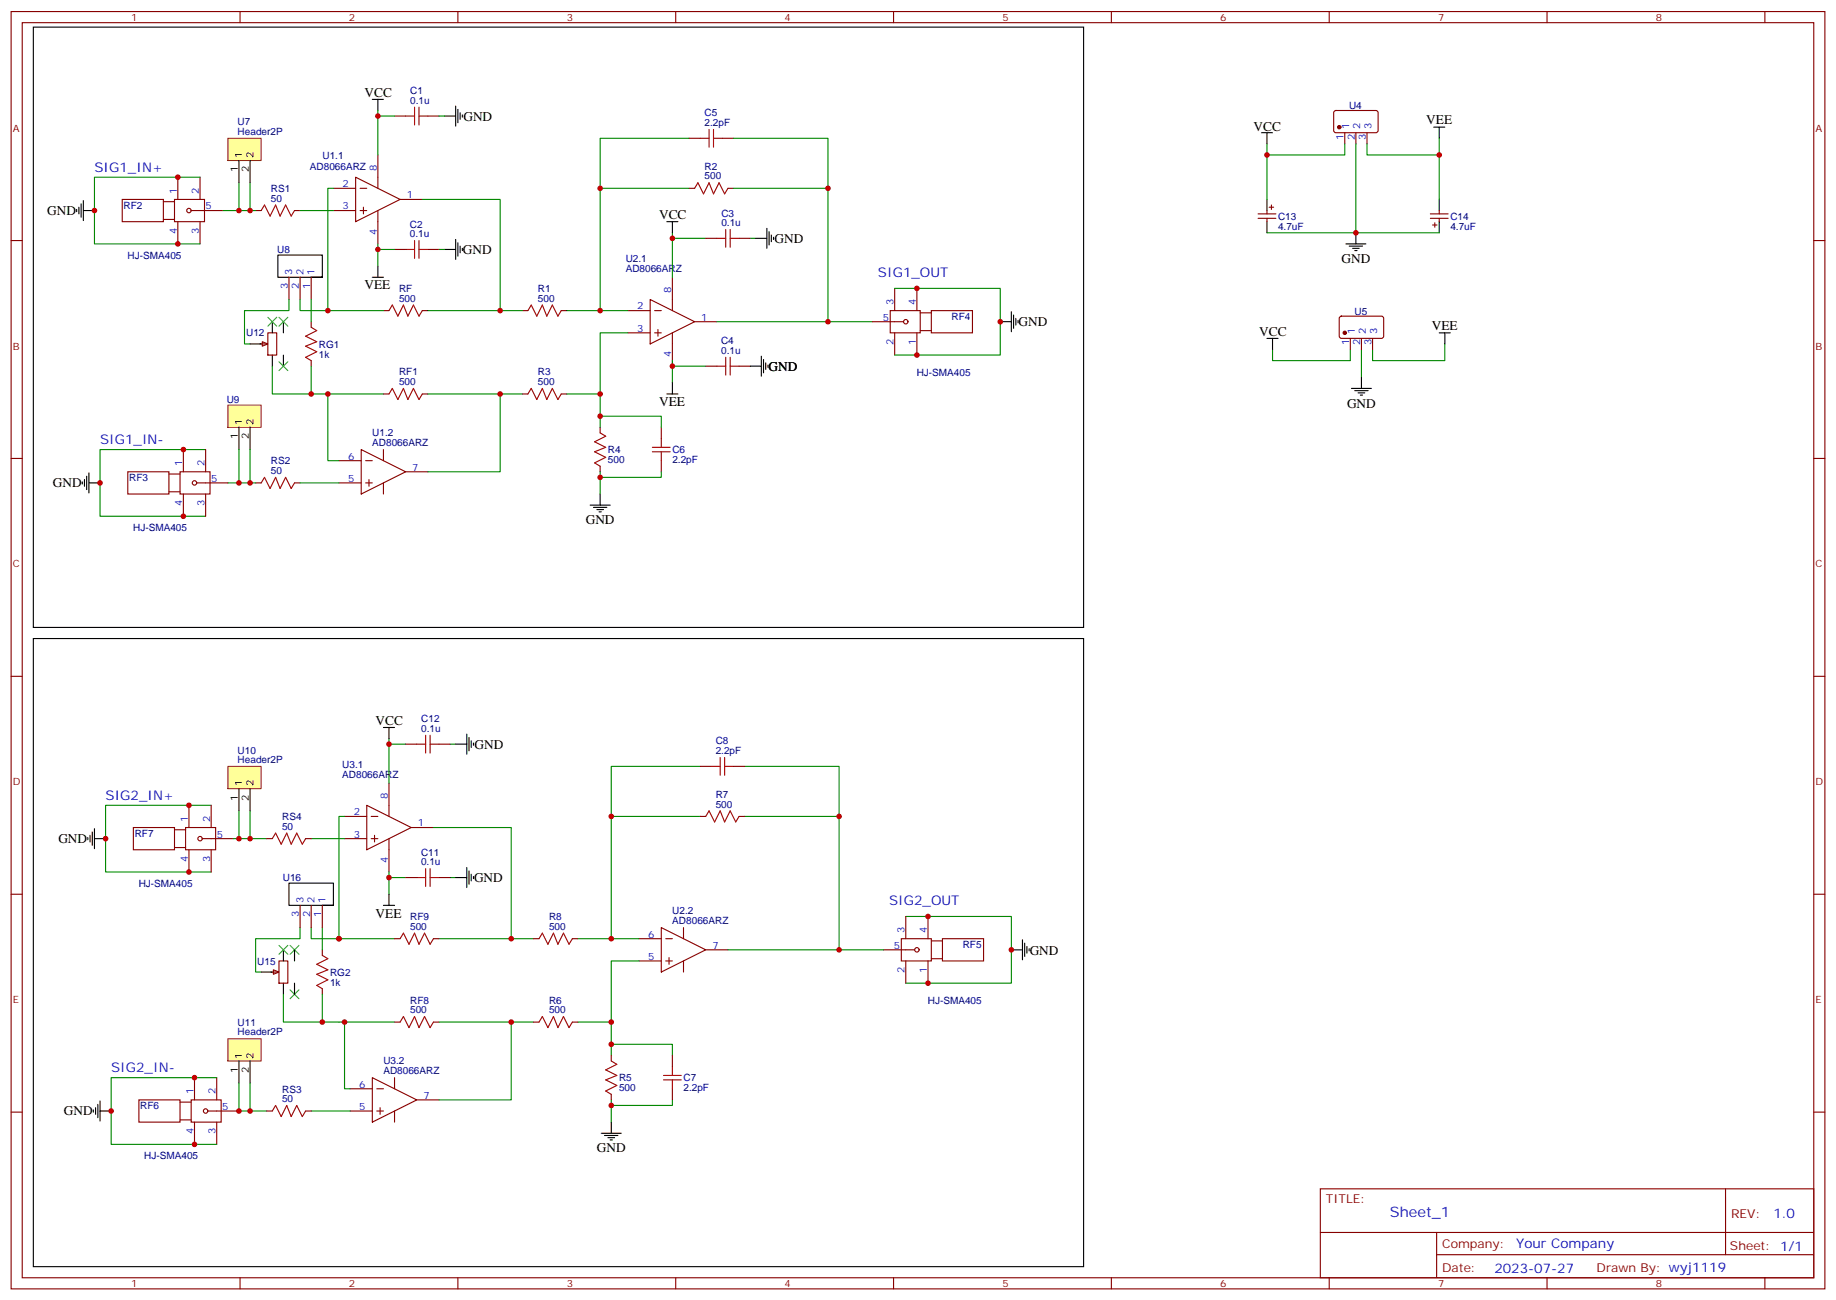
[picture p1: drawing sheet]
<svg xmlns="http://www.w3.org/2000/svg" width="583mm" height="413mm" viewBox="0 0 583 413" stroke-linecap="round" stroke-linejoin="round" font-family="sans-serif">
<g fill="none" stroke="#870000" stroke-width=".35">
<path d="M3.5 3.7h575.8v405.3h-575.8zM7.1 7.2h568.6v398.3h-568.6zM76.2 3.7v3.5M145.3 3.7v3.5M214.5 3.7v3.5M283.6 3.7v3.5M352.8 3.7v3.5M421.9 3.7v3.5M491.1 3.7v3.5M560.2 3.7v3.5M125.2 36.8h3.6M135.8 36.8h3.5"/>
<path d="M423.6 35.3l.4-.2h13l.4 .7v5.9l-.7 .4h-12.9l-.5-.7v-5.6zM56.4 56.2v7.1M63.5 56.2v7.1M105.8 59.8h7.1M112.9 56.2l14.1 7.1-14.1 7zM114.3 59.8h2.1M119.9 49.2v10.6M218.7 59.8h1.8M218.7 43.9h3.5M229.3 43.9h3.5M231.1 59.8h1.7M426.9 42.1v3.5"/>
<path d="M430.4 42.1v3.5M433.9 42.1v3.5M3.5 76.3h3.6M38.8 63.3h13.1v7h-13.1zM51.9 64h3.5M51.9 69.6h3.5M55.4 63.3h9.5v7h-9.5zM56.4 70.3v7.1M60.7 66.8h9.9M63.5 70.3v7.1M81.1 66.8h1.8M93.5 66.8h1.7"/>
<path d="M105.8 66.8h7.1M114.3 66.8h2.1M115.4 65.8v2.1M119.9 66.8v10.6M125.2 79.2h3.6M127 63.3h7.1M135.8 79.2h3.5M224 75.6h3.5M234.6 75.6h3.5M399.3 67.9h5.7M399.3 69.3h5.7M402.2 66.8v1.1"/>
<path d="M402.2 69.3v1M402.9 65.8h1.4M403.6 65.1v1.4M454 67.9h5.7M454 69.3h5.7M454.7 71.4h1.4M455.4 70.7v1.4M456.8 66.8v1.1M456.8 69.3v1M575.7 76.3h3.6M121.7 98.6h1.8M134.1 98.6h1.7"/>
<path d="M165.8 98.6h1.8M178.2 98.6h1.7M199.3 98.6h7.1M206.4 95l14.1 7.1-14.1 7zM207.8 98.6h2.1M213.4 88v10.6M282.6 98.6h9.5v7h-9.5zM284 91.5v7.1M291 91.5v7.1M292.1 99.3h3.5M295.6 98.6h13.1v7h-13.1zM98.8 102.1v1.8"/>
<path d="M98.8 114.4v1.8M199.3 105.6h7.1M207.8 105.6h2.1M208.8 104.6v2.1M213.4 105.6v10.6M220.5 102.1h7M224 116.2h3.5M234.6 116.2h3.5M276.9 102.1h9.9M284 105.6v7.1M291 105.6v7.1M292.1 104.9h3.5"/>
<path d="M425.3 100.5l.5-.2 13 .1 .4 .6-.1 6-.6 .4-13-.1-.4-.6v-5.7zM428.6 107.4v3.5M432.2 107.4v3.5M435.7 107.4v3.5M121.7 125h1.8M134.1 125h1.7M165.8 125h1.8M178.2 125h1.7M190.5 135.6v1.8M209.9 135.6v3.5M3.5 145.5h3.6M40.6 149.7h13v7.1h-13z"/>
<path d="M53.6 150.4h3.5M53.6 156.1h3.5M57.1 149.7h9.6v7.1h-9.6zM58.2 142.7v7M58.2 156.8v7M62.4 153.2h9.9M65.3 142.7v7M65.3 156.8v7M81.1 153.2h1.8M93.5 153.2h1.7M107.6 146.2h7.1M107.6 153.2h7.1"/>
<path d="M114.7 142.7l14.1 7-14.1 7.1zM116.1 146.2h2.1M116.1 153.2h2.1M117.1 152.2v2.1M121.7 142.7v3.5M121.7 153.2v3.6M128.8 149.7h7M190.5 148v1.7M209.9 146.2v3.5M575.7 145.5h3.6M3.5 214.6h3.6M575.7 214.6h3.6"/>
<path d="M128.8 236.1h3.5M139.3 236.1h3.6M60 255.6v7M67 255.6v7M109.4 259.1h7M116.4 255.6l14.1 7-14.1 7.1zM117.8 259.1h2.1M123.5 248.5v10.6M222.2 259.1h1.8M222.2 243.2h3.6M232.8 243.2h3.6M234.6 259.1h1.8"/>
<path d="M42.3 262.6h13.1v7.1h-13.1zM55.4 263.3h3.5M55.4 269h3.5M58.9 262.6h9.5v7.1h-9.5zM60 269.7v7M64.2 266.1h9.9M67 269.7v7M84.7 266.1h1.7M97 266.1h1.8M109.4 266.1h7M117.8 266.1h2.1M118.9 265.1v2.1"/>
<path d="M123.5 266.1v10.6M128.8 278.5h3.5M130.5 262.6h7.1M139.3 278.5h3.6M3.5 283.8h3.6M125.2 297.9h1.8M137.6 297.9h1.7M169.3 297.9h1.8M181.7 297.9h1.7M202.8 297.9h7.1M209.9 294.4l14.1 7-14.1 7.1zM211.3 297.9h2.1"/>
<path d="M217 294.4v3.5M286.1 297.9h9.5v7h-9.5zM287.5 290.8v7.1M294.6 290.8v7.1M295.6 298.6h3.6M299.2 297.9h13v7h-13zM575.7 283.8h3.6M202.8 304.9h7.1M211.3 304.9h2.1M212.4 303.9v2.1M217 304.9v3.6M224 301.4h7.1"/>
<path d="M280.5 301.4h9.8M287.5 304.9v7.1M294.6 304.9v7.1M295.6 304.2h3.6M125.2 324.3h1.8M137.6 324.3h1.7M169.3 324.3h1.8M181.7 324.3h1.7M194 334.9v1.8M213.4 334.9v3.6M3.5 352.9h3.6M44.1 349h13v7.1h-13z"/>
<path d="M57.1 349.7h3.6M57.1 355.4h3.6M60.7 349h9.5v7.1h-9.5zM61.7 342v7M61.7 356.1v7M66 352.6h9.8M68.8 342v7M68.8 356.1v7M84.7 352.6h1.7M97 352.6h1.8M111.1 345.5h7.1M111.1 352.6h7.1"/>
<path d="M118.2 342l14.1 7-14.1 7.1zM119.6 345.5h2.1M119.6 352.6h2.1M120.6 351.5v2.1M125.2 342v3.5M125.2 352.6v3.5M132.3 349h7M194 347.3v1.7M213.4 345.5v3.5M575.7 352.9h3.6M419.1 377.3h156.6v28.2h-156.6zM547.7 377.3v20.9"/>
<path d="M419.1 391.1h156.5M456 398.2h119.6M456 391.1v14.1M76.2 405.5v3.5M145.3 405.5v3.5M214.5 405.5v3.5M283.6 405.5v3.5M352.8 405.5v3.5M421.9 405.5v3.5M491.1 405.5v3.5M560.2 405.5v3.5"/>
<circle cx="60" cy="66.8" r=".71"/>
<circle cx="287.5" cy="102.1" r=".71"/>
<circle cx="61.7" cy="153.2" r=".71"/>
<circle cx="63.5" cy="266.1" r=".71"/>
<circle cx="291" cy="301.4" r=".71"/>
<circle cx="65.3" cy="352.6" r=".71"/>
</g>
<g fill="none" stroke="#000" stroke-width=".35">
<path d="M10.6 8.6h333.4v190.5h-333.4zM118.2 31.5h3.5M119.9 31.5v3.6M141.1 36.8h3.5M144.6 33.7v6.3M145.3 34.7v4.2M146 35.8v2.1M146.8 36.5v.7M400.4 42.1h3.5M402.2 42.1v3.5M455.1 40.4h3.5M456.8 40.4v3.5"/>
<path d="M24.3 66.5v.7M25 65.8v2.1M25.8 64.7v4.2M26.5 66.8h3.5M26.5 63.6v6.4M141.1 79.2h3.5M144.6 76v6.3M145.3 77v4.3M146 78.1v2.1M146.8 78.8v.7M211.7 70.3h3.5M213.4 70.3v3.6"/>
<path d="M239.9 75.6h3.5M243.4 72.5v6.3M244.1 73.5v4.3M244.8 74.6v2.1M245.5 75.3v.7M402.2 63.3v3.5M402.2 70.3v3.6M427.2 77.4h6.4M428.3 78.1h4.2M429.3 78.8h2.1M430 79.5h.7M430.4 73.9v3.5"/>
<path d="M456.8 63.3v3.5M456.8 70.3v3.6M118.2 88h3.5M119.9 84.5v3.5M321 98.9v6.4M321.7 100v4.2M238.1 116.2h3.6M241.7 113v6.4M242.4 114.1v4.2M243.1 115.1v2.2M243.8 115.9v.7M317.5 102.1h3.5"/>
<path d="M322.4 101v2.2M323.1 101.7v.7M402.2 107.4h3.5M403.9 107.4v3.5M432.2 119.7v3.6M456.8 105.6h3.6M458.6 105.6v3.5M211.7 125h3.5M213.4 121.5v3.5M429 123.3h6.3M430 124h4.3M431.1 124.7h2.1"/>
<path d="M431.8 125.4h.7M26.1 152.9v.7M26.8 152.2v2.1M27.5 151.1v4.3M28.2 153.2h3.5M28.2 150.1v6.3M190.5 156.8v3.5M187.3 160.3h6.4M188.4 161h4.2M189.4 161.7h2.2M190.1 162.4h.8M10.6 202.6h333.4v199.4h-333.4z"/>
<path d="M121.7 230.9h3.5M123.5 230.9v3.5M144.6 236.1h3.6M148.2 233v6.3M148.9 234v4.3M149.6 235.1v2.1M150.3 235.8v.7M27.9 265.8v.7M28.6 265.1v2.1M29.3 264v4.3M30 266.1h3.5M30 263v6.3"/>
<path d="M144.6 278.5h3.6M148.2 275.3v6.4M148.9 276.4v4.2M149.6 277.4v2.1M150.3 278.1v.7M121.7 287.3h3.5M123.5 283.8v3.5M324.6 298.2v6.4M325.3 299.3v4.2M321 301.4h3.6M326 300.4v2.1M326.7 301.1v.7"/>
<path d="M29.6 352.2v.7M30.3 351.5v2.1M31 350.4v4.3M31.7 352.6h3.6M31.7 349.4v6.3M190.9 359.6h6.3M194 356.1v3.5M191.9 360.3h4.2M193 361h2.1M193.7 361.7h.7"/>
</g>
<g fill="none" stroke="#008700" stroke-width=".35">
<path d="M119.9 35.1v14.1M119.9 36.8h5.3M139.3 36.8h1.8M63.5 56.2h-33.5v21.2h33.5M105.8 59.8h-1.7v38.8h17.6M218.7 59.8h-28.2v38.8M218.7 43.9h-28.2v15.9M232.8 59.8h30v42.3M232.8 43.9h30v15.9M402.2 45.6v17.7M426.9 45.6v3.6h-24.7M430.4 45.6v28.3"/>
<path d="M433.9 45.6v3.6h22.9M456.8 43.9v19.4M70.6 66.8h10.5M95.2 66.8h10.6M119.9 77.4v7.1M119.9 79.2h5.3M134.1 63.3h24.6v35.3M139.3 79.2h1.8M213.4 75.6h10.6M213.4 73.9v14.1M238.1 75.6h1.8M402.2 73.9h54.6"/>
<path d="M135.8 98.6h30M179.9 98.6h19.4M284 91.5h33.5v21.2h-33.5M199.3 105.6h-8.8v19.4h-10.6M213.4 114.4v7.1M213.4 116.2h10.6M227.5 102.1h49.4M403.9 110.9v3.5h24.7v-3.5M432.2 110.9v8.8M458.6 109.1v5.3h-22.9v-3.5M121.7 125h-17.6v21.2h3.5M135.8 125h30"/>
<path d="M158.7 125v24.7h-22.9M190.5 132.1h19.4v3.5M190.5 125v10.6M65.3 142.7h-33.6v21.1h33.6M72.3 153.2h8.8M95.2 153.2h12.4M190.5 149.7v7.1M209.9 149.7v1.8h-19.4M123.5 236.1h5.3M123.5 234.4v14.1M142.9 236.1h1.7M67 255.6h-33.5v21.1h33.5"/>
<path d="M222.2 243.2h-28.2v15.9M222.2 259.1h-28.2v38.8M236.4 243.2h29.9v15.9M236.4 259.1h29.9v42.3M74.1 266.1h10.6M98.8 266.1h10.6M123.5 278.5h5.3M123.5 276.7v7.1M137.6 262.6h24.7v35.3M142.9 278.5h1.7M107.6 297.9h17.6M139.3 297.9h30"/>
<path d="M183.4 297.9h19.4M287.5 290.8h33.5v21.2h-33.5M202.8 304.9h-8.8v19.4h-10.6M231.1 301.4h49.4M107.6 324.3h17.6M139.3 324.3h30M162.3 324.3v24.7h-23M194 331.4h19.4v3.5M194 324.3v10.6M68.8 342h-33.5v21.1h33.5M75.8 352.6h8.9M98.8 352.6h12.3"/>
<path d="M194 349v7.1M213.4 349v1.8h-19.4"/>
</g>
<g fill="none" stroke="#a10000" stroke-width=".35">
<path d="M128.8 36.8h2.8M131.6 34v5.7M133 34v5.7M133 36.8h2.8M220.5 59.8l1-1.8 1.8 3.5 1.8-3.5 1.4 3.5 1.7-3.5 1.8 3.5 1.1-1.7M222.2 43.9h2.9M225.1 41.1v5.6M226.5 43.9h2.8M226.5 41.1v5.6M82.9 66.8l1.1-1.7 1.7 3.5 1.8-3.5 1.4 3.5 1.8-3.5 1.7 3.5 1.1-1.8M128.8 79.2h2.8M131.6 76.3v5.7"/>
<path d="M133 76.3v5.7M133 79.2h2.8M227.5 75.6h2.9M230.4 72.8v5.7M231.8 72.8v5.7M231.8 75.6h2.8M123.5 98.6l1-1.8 1.8 3.5 1.8-3.5 1.4 3.5 1.7-3.5 1.8 3.5 1.1-1.7M167.6 98.6l1-1.8 1.8 3.5 1.8-3.5 1.4 3.5 1.7-3.5 1.8 3.5 1.1-1.7M98.8 103.9l1.7 1-3.5 1.8 3.5 1.7-3.5 1.5 3.5 1.7-3.5 1.8 1.8 1M227.5 116.2h2.9M230.4 113.4v5.6M231.8 113.4v5.6"/>
<path d="M231.8 116.2h2.8M123.5 125l1-1.7 1.8 3.5 1.8-3.5 1.4 3.5 1.7-3.5 1.8 3.5 1.1-1.8M167.6 125l1-1.7 1.8 3.5 1.8-3.5 1.4 3.5 1.7-3.5 1.8 3.5 1.1-1.8M190.5 137.4l1.8 1-3.6 1.8 3.6 1.8-3.6 1.4 3.6 1.7-3.6 1.8 1.8 1.1M209.9 139.1v2.9M82.9 153.2l1.1-1.7 1.7 3.5 1.8-3.5 1.4 3.5 1.8-3.5 1.7 3.5 1.1-1.8M207.1 143.4h5.6M207.1 142h5.6M209.9 143.4v2.8M132.3 236.1h2.8M135.1 233.3v5.7M136.5 233.3v5.7"/>
<path d="M136.5 236.1h2.8M224 259.1l1.1-1.8 1.7 3.5 1.8-3.5 1.4 3.5 1.8-3.5 1.7 3.5 1.1-1.7M225.8 243.2h2.8M228.6 240.4v5.6M230 243.2h2.8M230 240.4v5.6M86.4 266.1l1.1-1.7 1.8 3.5 1.7-3.5 1.4 3.5 1.8-3.5 1.8 3.5 1-1.8M132.3 278.5h2.8M135.1 275.7v5.6M136.5 275.7v5.6M136.5 278.5h2.8M127 297.9l1.1-1.8 1.7 3.5 1.8-3.5 1.4 3.5 1.8-3.5 1.7 3.5 1.1-1.7"/>
<path d="M171.1 297.9l1.1-1.8 1.7 3.5 1.8-3.5 1.4 3.5 1.8-3.5 1.7 3.5 1.1-1.7M127 324.3l1.1-1.7 1.7 3.5 1.8-3.5 1.4 3.5 1.8-3.5 1.7 3.5 1.1-1.8M171.1 324.3l1.1-1.7 1.7 3.5 1.8-3.5 1.4 3.5 1.8-3.5 1.7 3.5 1.1-1.8M194 336.7l1.8 1-3.5 1.8 3.5 1.8-3.5 1.4 3.5 1.8-3.5 1.7 1.7 1.1M213.4 338.5v2.8M86.4 352.6l1.1-1.8 1.8 3.5 1.7-3.5 1.4 3.5 1.8-3.5 1.8 3.5 1-1.7M210.6 342.7h5.7M210.6 341.3h5.7M213.4 342.7v2.8"/>
</g>
<g fill="#870000" stroke="#870000" stroke-width=".35">
<circle cx="425.1" cy="40.4" r=".53"/>
<circle cx="426.9" cy="105.6" r=".53"/>
</g>
<path d="M72.3 43.9h10.6v7h-10.6z" fill="#ff9" stroke="#960" stroke-width=".35"/>
<path d="M75.8 50.9v7.1M79.4 50.9v7.1M98.8 88h3.5h-14.1v-7.1h14.1v7.1" fill="none" stroke="#000" stroke-width=".35"/>
<path d="M91.7 88v7M95.2 88v7M98.8 88v7" fill="none" stroke="#870000" stroke-width=".35"/>
<path d="M75.8 58v8.8M79.4 58v8.8" fill="none" stroke="#008700" stroke-width=".35"/>
<path d="M72.3 128.6h10.6v7h-10.6z" fill="#ff9" stroke="#960" stroke-width=".35"/>
<path d="M75.8 135.6v7.1M79.4 135.6v7.1" fill="none" stroke="#000" stroke-width=".35"/>
<path d="M75.8 142.7v10.5M79.4 142.7v10.5" fill="none" stroke="#008700" stroke-width=".35"/>
<path d="M72.3 329.6h10.6v7.1h-10.6z" fill="#ff9" stroke="#960" stroke-width=".35"/>
<path d="M75.8 336.7v7M79.4 336.7v7" fill="none" stroke="#000" stroke-width=".35"/>
<path d="M75.8 343.7v8.9M79.4 343.7v8.9" fill="none" stroke="#008700" stroke-width=".35"/>
<path d="M72.3 243.2h10.6v7.1h-10.6z" fill="#ff9" stroke="#960" stroke-width=".35"/>
<path d="M90 102.1v3.5M90 112.7v3.5M75.8 250.3v7M79.4 250.3v7" fill="none" stroke="#000" stroke-width=".35"/>
<path d="M75.8 257.3v8.8M79.4 257.3v8.8" fill="none" stroke="#008700" stroke-width=".35"/>
<path d="M83.3 108.4l1.7 .7-1.7 .8z" fill="#f0f0f0" stroke="#870000" stroke-width=".35"/>
<path d="M82.5 109.1h1.8M85 105.6h2.8v7.1h-2.8z" fill="none" stroke="#870000" stroke-width=".35"/>
<path d="M79.4 109.1h3.5M86.4 102.1v3.5M86.4 112.7v3.5M93.5 301.4v3.5M93.5 312v3.5" fill="none" stroke="#000" stroke-width=".35"/>
<path d="M91.7 95v3.6h-14.1v10.5h1.8M95.2 95v3.6h8.9M98.8 95v7.1M86.4 116.2v8.8h12.4M98.8 116.2v8.8h5.3" fill="none" stroke="#008700" stroke-width=".35"/>
<path d="M85 100.7l2.8 2.8M87.8 100.7l-2.8 2.8M88.5 100.7l2.9 2.8M88.5 114.8l2.9 2.8M91.4 100.7l-2.9 2.8M91.4 114.8l-2.9 2.8M92.1 314.1l2.8 2.8M92.1 300l2.8 2.8M94.9 314.1l-2.8 2.8M94.9 300l-2.8 2.8" fill="none" stroke="#3c3" stroke-width=".35"/>
<path d="M86.8 307.8l1.7 .7-1.7 .7z" fill="#f0f0f0" stroke="#870000" stroke-width=".35"/>
<path d="M95.2 287.3v7.1M98.8 287.3v7.1M102.3 287.3v7.1M86.1 308.5h1.7M88.5 304.9h2.9v7.1h-2.9zM102.3 301.4v1.8M102.3 313.8v1.7" fill="none" stroke="#870000" stroke-width=".35"/>
<path d="M102.3 287.3h3.5h-14.1v-7.1h14.1v7.1M82.9 308.5h3.5M90 301.4v3.5M90 312v3.5" fill="none" stroke="#000" stroke-width=".35"/>
<path d="M88.5 300l2.9 2.8M91.4 300l-2.9 2.8" fill="none" stroke="#3c3" stroke-width=".35"/>
<path d="M102.3 303.2l1.8 1-3.6 1.8 3.6 1.8-3.6 1.4 3.6 1.7-3.6 1.8 1.8 1.1" fill="none" stroke="#a10000" stroke-width=".35"/>
<path d="M109.4 259.1h-1.8v38.8h-8.8v-3.5M95.2 294.4v3.5h-14.1v10.6h1.8M102.3 294.4v7M90 315.5v8.8h12.3M102.3 315.5v8.8h5.3M109.4 324.3v21.2h1.7" fill="none" stroke="#008700" stroke-width=".35"/>
<g fill="#c00">
<circle cx="119.9" cy="79.2" r=".88"/>
<circle cx="119.9" cy="36.8" r=".88"/>
<circle cx="158.8" cy="98.6" r=".88"/>
<circle cx="213.4" cy="75.6" r=".88"/>
<circle cx="213.4" cy="116.2" r=".88"/>
<circle cx="190.5" cy="98.6" r=".88"/>
<circle cx="262.8" cy="102.1" r=".88"/>
<circle cx="190.5" cy="59.8" r=".88"/>
<circle cx="262.8" cy="59.8" r=".88"/>
<circle cx="190.5" cy="125" r=".88"/>
<circle cx="190.5" cy="132.1" r=".88"/>
<circle cx="190.5" cy="151.5" r=".88"/>
<circle cx="56.4" cy="56.2" r=".88"/>
<circle cx="56.4" cy="77.4" r=".88"/>
<circle cx="30" cy="66.8" r=".88"/>
<circle cx="31.8" cy="153.2" r=".88"/>
<circle cx="58.2" cy="163.8" r=".88"/>
<circle cx="58.2" cy="142.7" r=".88"/>
<circle cx="158.8" cy="125" r=".88"/>
<circle cx="291" cy="112.7" r=".88"/>
<circle cx="291" cy="91.5" r=".88"/>
<circle cx="317.5" cy="102.1" r=".88"/>
<circle cx="321" cy="301.4" r=".88"/>
<circle cx="294.6" cy="290.8" r=".88"/>
<circle cx="294.6" cy="312" r=".88"/>
<circle cx="162.3" cy="324.3" r=".88"/>
<circle cx="61.7" cy="342" r=".88"/>
<circle cx="61.7" cy="363.1" r=".88"/>
<circle cx="35.3" cy="352.6" r=".88"/>
<circle cx="33.5" cy="266.1" r=".88"/>
<circle cx="194" cy="350.8" r=".88"/>
<circle cx="194" cy="331.4" r=".88"/>
<circle cx="194" cy="324.3" r=".88"/>
<circle cx="266.3" cy="259.1" r=".88"/>
<circle cx="194" cy="259.1" r=".88"/>
<circle cx="266.3" cy="301.4" r=".88"/>
<circle cx="194" cy="297.9" r=".88"/>
<circle cx="162.3" cy="297.9" r=".88"/>
<circle cx="123.5" cy="236.1" r=".88"/>
<circle cx="123.5" cy="278.5" r=".88"/>
<circle cx="430.4" cy="73.9" r=".88"/>
<circle cx="402.2" cy="49.2" r=".88"/>
<circle cx="456.8" cy="49.2" r=".88"/>
<circle cx="75.8" cy="66.8" r=".88"/>
<circle cx="79.4" cy="66.8" r=".88"/>
<circle cx="75.8" cy="153.2" r=".88"/>
<circle cx="79.4" cy="153.2" r=".88"/>
<circle cx="75.8" cy="352.6" r=".88"/>
<circle cx="79.4" cy="352.6" r=".88"/>
<circle cx="104.1" cy="98.6" r=".88"/>
<circle cx="104.1" cy="125" r=".88"/>
<circle cx="98.8" cy="125" r=".88"/>
<circle cx="102.3" cy="324.3" r=".88"/>
<circle cx="79.4" cy="266.1" r=".88"/>
<circle cx="75.8" cy="266.1" r=".88"/>
<circle cx="60" cy="255.6" r=".88"/>
<circle cx="60" cy="276.7" r=".88"/>
<circle cx="109.4" cy="324.3" r=".88"/>
<circle cx="107.6" cy="297.9" r=".88"/>
</g>
<text font-size="4.6" fill="#00f" x="441.2" y="386.3">Sheet_1</text>
<g font-size="4.2">
<text x="115.7" y="30.8">VCC</text>
<text x="147.1" y="38.2">GND</text>
<text x="397.9" y="41.4">VCC</text>
<text x="452.7" y="39.3">VEE</text>
<text x="15" y="68.2">GND</text>
<text x="209.2" y="69.6">VCC</text>
<text x="245.9" y="77">GND</text>
<text x="146.9" y="80.6">GND</text>
<text x="425.8" y="83.5">GND</text>
<text x="115.7" y="91.9">VEE</text>
<text x="323.3" y="103.6">GND</text>
<text x="399.7" y="106.7">VCC</text>
<text x="454.5" y="104.6">VEE</text>
<text x="243.9" y="117.6">GND</text>
<text x="209.2" y="128.9">VEE</text>
<text x="427.6" y="129.4">GND</text>
<text x="16.8" y="154.7">GND</text>
<text x="185.9" y="166.4">GND</text>
<text x="119.2" y="230.2">VCC</text>
<text x="150.6" y="237.6">GND</text>
<text x="18.5" y="267.5">GND</text>
<text x="150.5" y="279.9">GND</text>
<text x="119.2" y="291.2">VEE</text>
<text x="326.8" y="302.9">GND</text>
<text x="20.3" y="354">GND</text>
<text x="189.4" y="365.7">GND</text>
</g>
<g font-size="4.2" fill="#00f">
<text x="30" y="54.5">SIG1_IN+</text>
<text x="278.7" y="88">SIG1_OUT</text>
<text x="31.7" y="140.9">SIG1_IN-</text>
<text x="33.5" y="253.8">SIG2_IN+</text>
<text x="282.2" y="287.3">SIG2_OUT</text>
<text x="35.3" y="340.2">SIG2_IN-</text>
<text x="562.9" y="386.5">1.0</text>
<text x="481.3" y="396.1">Your Company</text>
<text x="474.4" y="403.9">2023-07-27</text>
</g>
<g font-size="3.9" fill="#800">
<text x="420.9" y="381.8">TITLE:</text>
<text x="549.5" y="386.5">REV:</text>
<text x="457.8" y="396">Company:</text>
<text x="549.1" y="396.7">Sheet: 1/1</text>
<text x="457.8" y="403.7">Date:</text>
<text x="506.8" y="403.8">Drawn By: wyj1119</text>
</g>
<g font-size="3.2" fill="#800">
<text x="41.6" y="6.7">1</text>
<text x="110.8" y="6.7">2</text>
<text x="179.9" y="6.7">3</text>
<text x="249.1" y="6.7">4</text>
<text x="318.2" y="6.7">5</text>
<text x="387.3" y="6.7">6</text>
<text x="456.5" y="6.7">7</text>
<text x="525.6" y="6.7">8</text>
<text x="4.1" y="41.8">A</text>
<text x="576.3" y="41.8">A</text>
<text x="4.1" y="110.9">B</text>
<text x="576.3" y="110.9">B</text>
<text x="4.1" y="180.1">C</text>
<text x="576.3" y="180.1">C</text>
<text x="4.1" y="249.2">D</text>
<text x="576.3" y="249.2">D</text>
<text x="4.1" y="318.3">E</text>
<text x="576.3" y="318.3">E</text>
<text x="41.6" y="408.5">1</text>
<text x="110.8" y="408.5">2</text>
<text x="179.9" y="408.5">3</text>
<text x="249.1" y="408.5">4</text>
<text x="318.2" y="408.5">5</text>
<text x="387.3" y="408.5">6</text>
<text x="456.5" y="408.5">7</text>
<text x="525.6" y="408.5">8</text>
</g>
<g font-size="3.2" fill="#000080">
<text x="130.2" y="29.9">C1</text>
<text x="130.2" y="32.9">0.1u</text>
<text x="428.2" y="34.6">U4</text>
<text x="75.4" y="39.8">U7</text>
<text x="223.7" y="40">2.2pF</text>
<text x="223.7" y="36.9">C5</text>
<text x="75.4" y="42.8">Header2P</text>
<text x="98.4" y="54">AD8066ARZ</text>
<text x="102.4" y="50.4">U1.1</text>
<text x="223.7" y="53.9">R2</text>
<text x="223.7" y="56.9">500</text>
<text x="86" y="64">50</text>
<text x="86" y="61">RS1</text>
<text x="39.2" y="66.2">RF2</text>
<text x="229" y="71.8">0.1u</text>
<text x="229" y="68.7">C3</text>
<text x="405.7" y="69.7">C13</text>
<text x="460.4" y="69.7">C14</text>
<text x="130.1" y="75.3">0.1u</text>
<text x="130.1" y="72.3">C2</text>
<text x="405.7" y="72.9">4.7uF</text>
<text x="460.4" y="72.9">4.7uF</text>
<text x="40.5" y="82.1">HJ-SMA405</text>
<text x="88" y="80.3">U8</text>
<text x="198.6" y="83.2">U2.1</text>
<text x="198.6" y="86.2">AD8066ARZ</text>
<text x="126.7" y="95.7">500</text>
<text x="126.7" y="92.7">RF</text>
<text x="170.8" y="95.7">500</text>
<text x="170.8" y="92.7">R1</text>
<text x="302" y="101.5">RF4</text>
<text x="430" y="99.8">U5</text>
<text x="78.1" y="106.8">U12</text>
<text x="101.2" y="113.5">1k</text>
<text x="101.3" y="110.4">RG1</text>
<text x="228.9" y="112.3">0.1u</text>
<text x="228.9" y="109.3">C4</text>
<text x="126.7" y="119.1">RF1</text>
<text x="170.8" y="119.1">R3</text>
<text x="291" y="119.2">HJ-SMA405</text>
<text x="126.7" y="122.2">500</text>
<text x="170.8" y="122.2">500</text>
<text x="72" y="127.9">U9</text>
<text x="118.2" y="141.4">AD8066ARZ</text>
<text x="118.2" y="138.4">U1.2</text>
<text x="193" y="143.8">R4</text>
<text x="213.4" y="143.8">C6</text>
<text x="86" y="147.4">RS2</text>
<text x="193" y="147">500</text>
<text x="213.4" y="147">2.2pF</text>
<text x="41" y="152.6">RF3</text>
<text x="86" y="150.4">50</text>
<text x="42.3" y="168.5">HJ-SMA405</text>
<text x="133.7" y="232.3">0.1u</text>
<text x="133.7" y="229.2">C12</text>
<text x="75.4" y="239.1">U10</text>
<text x="227.2" y="239.3">2.2pF</text>
<text x="227.2" y="236.3">C8</text>
<text x="75.4" y="242.1">Header2P</text>
<text x="108.7" y="243.7">U3.1</text>
<text x="108.7" y="246.7">AD8066ARZ</text>
<text x="227.2" y="256.3">500</text>
<text x="227.2" y="253.2">R7</text>
<text x="89.5" y="263.3">50</text>
<text x="89.5" y="260.3">RS4</text>
<text x="42.8" y="265.5">RF7</text>
<text x="133.6" y="274.6">0.1u</text>
<text x="133.6" y="271.6">C11</text>
<text x="44" y="281.4">HJ-SMA405</text>
<text x="89.8" y="279.6">U16</text>
<text x="130.2" y="292">RF9</text>
<text x="174.3" y="292">R8</text>
<text x="213.4" y="293.1">AD8066ARZ</text>
<text x="213.4" y="290.1">U2.2</text>
<text x="130.2" y="295.1">500</text>
<text x="174.3" y="295.1">500</text>
<text x="305.6" y="300.9">RF5</text>
<text x="81.7" y="306.1">U15</text>
<text x="104.8" y="309.7">RG2</text>
<text x="104.8" y="312.8">1k</text>
<text x="130.2" y="321.5">500</text>
<text x="130.2" y="318.5">RF8</text>
<text x="174.3" y="321.5">500</text>
<text x="174.3" y="318.5">R6</text>
<text x="294.5" y="318.5">HJ-SMA405</text>
<text x="75.4" y="328.6">Header2P</text>
<text x="75.4" y="325.5">U11</text>
<text x="121.7" y="340.7">AD8066ARZ</text>
<text x="121.7" y="337.7">U3.2</text>
<text x="89.5" y="346.7">RS3</text>
<text x="196.5" y="346.3">500</text>
<text x="196.5" y="343.1">R5</text>
<text x="217" y="346.3">2.2pF</text>
<text x="217" y="343.1">C7</text>
<text x="44.5" y="351.9">RF6</text>
<text x="89.5" y="349.7">50</text>
<text x="45.8" y="367.8">HJ-SMA405</text>
</g>
<g font-size="3.2" fill="#00f">
<text x="428.3" y="40.8" transform="rotate(-90 428.3 40.8)">1</text>
<text x="431.8" y="40.8" transform="rotate(-90 431.8 40.8)">2</text>
<text x="435.3" y="40.8" transform="rotate(-90 435.3 40.8)">3</text>
<text x="426.5" y="44.3" transform="rotate(-90 426.5 44.3)">1</text>
<text x="430" y="44.3" transform="rotate(-90 430 44.3)">2</text>
<text x="433.6" y="44.3" transform="rotate(-90 433.6 44.3)">3</text>
<text x="108.8" y="59.4">2</text>
<text x="119.6" y="54.1" transform="rotate(-90 119.6 54.1)">8</text>
<text x="56.1" y="61.5" transform="rotate(-90 56.1 61.5)">1</text>
<text x="63.1" y="61.5" transform="rotate(-90 63.1 61.5)">2</text>
<text x="129.1" y="62.9">1</text>
<text x="65.3" y="66.5">5</text>
<text x="108.8" y="66.5">3</text>
<text x="56.1" y="74.1" transform="rotate(-90 56.1 74.1)">4</text>
<text x="63.1" y="74.1" transform="rotate(-90 63.1 74.1)">3</text>
<text x="119.6" y="74.5" transform="rotate(-90 119.6 74.5)">4</text>
<text x="92.8" y="87.3" transform="rotate(-90 92.8 87.3)">3</text>
<text x="96.3" y="87.3" transform="rotate(-90 96.3 87.3)">2</text>
<text x="99.8" y="87.3" transform="rotate(-90 99.8 87.3)">1</text>
<text x="91.4" y="91.8" transform="rotate(-90 91.4 91.8)">3</text>
<text x="94.9" y="91.8" transform="rotate(-90 94.9 91.8)">2</text>
<text x="98.4" y="91.8" transform="rotate(-90 98.4 91.8)">1</text>
<text x="213.1" y="92.9" transform="rotate(-90 213.1 92.9)">8</text>
<text x="202.2" y="98.2">2</text>
<text x="222.6" y="101.7">1</text>
<text x="280.2" y="101.7">5</text>
<text x="283.6" y="96.8" transform="rotate(-90 283.6 96.8)">3</text>
<text x="290.7" y="96.8" transform="rotate(-90 290.7 96.8)">4</text>
<text x="202.2" y="105.3">3</text>
<text x="430" y="106.1" transform="rotate(-90 430 106.1)">1</text>
<text x="433.6" y="106.1" transform="rotate(-90 433.6 106.1)">2</text>
<text x="437.1" y="106.1" transform="rotate(-90 437.1 106.1)">3</text>
<text x="213.1" y="113.3" transform="rotate(-90 213.1 113.3)">4</text>
<text x="283.6" y="109.4" transform="rotate(-90 283.6 109.4)">2</text>
<text x="290.7" y="109.4" transform="rotate(-90 290.7 109.4)">1</text>
<text x="428.3" y="109.6" transform="rotate(-90 428.3 109.6)">1</text>
<text x="431.8" y="109.6" transform="rotate(-90 431.8 109.6)">2</text>
<text x="435.3" y="109.6" transform="rotate(-90 435.3 109.6)">3</text>
<text x="57.9" y="148" transform="rotate(-90 57.9 148)">1</text>
<text x="64.9" y="148" transform="rotate(-90 64.9 148)">2</text>
<text x="110.5" y="145.8">6</text>
<text x="130.9" y="149.4">7</text>
<text x="67" y="152.9">5</text>
<text x="110.5" y="152.9">5</text>
<text x="57.9" y="160.6" transform="rotate(-90 57.9 160.6)">4</text>
<text x="64.9" y="160.6" transform="rotate(-90 64.9 160.6)">3</text>
<text x="123.1" y="253.4" transform="rotate(-90 123.1 253.4)">8</text>
<text x="59.6" y="260.8" transform="rotate(-90 59.6 260.8)">1</text>
<text x="66.7" y="260.8" transform="rotate(-90 66.7 260.8)">2</text>
<text x="112.3" y="258.7">2</text>
<text x="132.6" y="262.3">1</text>
<text x="68.8" y="265.8">5</text>
<text x="112.3" y="265.8">3</text>
<text x="59.6" y="273.4" transform="rotate(-90 59.6 273.4)">4</text>
<text x="66.7" y="273.4" transform="rotate(-90 66.7 273.4)">3</text>
<text x="123.1" y="273.8" transform="rotate(-90 123.1 273.8)">4</text>
<text x="96.3" y="286.6" transform="rotate(-90 96.3 286.6)">3</text>
<text x="99.8" y="286.6" transform="rotate(-90 99.8 286.6)">2</text>
<text x="103.4" y="286.6" transform="rotate(-90 103.4 286.6)">1</text>
<text x="94.9" y="291.1" transform="rotate(-90 94.9 291.1)">3</text>
<text x="98.4" y="291.1" transform="rotate(-90 98.4 291.1)">2</text>
<text x="102" y="291.1" transform="rotate(-90 102 291.1)">1</text>
<text x="205.8" y="297.5">6</text>
<text x="287.2" y="296.1" transform="rotate(-90 287.2 296.1)">3</text>
<text x="294.2" y="296.1" transform="rotate(-90 294.2 296.1)">4</text>
<text x="205.8" y="304.6">5</text>
<text x="226.1" y="301.1">7</text>
<text x="283.7" y="301.1">5</text>
<text x="287.2" y="308.7" transform="rotate(-90 287.2 308.7)">2</text>
<text x="294.2" y="308.7" transform="rotate(-90 294.2 308.7)">1</text>
<text x="61.4" y="347.3" transform="rotate(-90 61.4 347.3)">1</text>
<text x="68.4" y="347.3" transform="rotate(-90 68.4 347.3)">2</text>
<text x="114" y="345.2">6</text>
<text x="70.6" y="352.2">5</text>
<text x="114" y="352.2">5</text>
<text x="134.4" y="348.7">7</text>
<text x="61.4" y="359.9" transform="rotate(-90 61.4 359.9)">4</text>
<text x="68.4" y="359.9" transform="rotate(-90 68.4 359.9)">3</text>
</g>
<g font-size="3.2">
<text x="76.9" y="50.2" transform="rotate(-90 76.9 50.2)">1</text>
<text x="80.4" y="50.2" transform="rotate(-90 80.4 50.2)">2</text>
<text x="75.5" y="54.7" transform="rotate(-90 75.5 54.7)">1</text>
<text x="79" y="54.7" transform="rotate(-90 79 54.7)">2</text>
<text x="76.9" y="134.9" transform="rotate(-90 76.9 134.9)">1</text>
<text x="80.4" y="134.9" transform="rotate(-90 80.4 134.9)">2</text>
<text x="75.5" y="139.4" transform="rotate(-90 75.5 139.4)">1</text>
<text x="79" y="139.4" transform="rotate(-90 79 139.4)">2</text>
<text x="76.9" y="249.6" transform="rotate(-90 76.9 249.6)">1</text>
<text x="80.4" y="249.6" transform="rotate(-90 80.4 249.6)">2</text>
<text x="75.5" y="254" transform="rotate(-90 75.5 254)">1</text>
<text x="79" y="254" transform="rotate(-90 79 254)">2</text>
<text x="76.9" y="336" transform="rotate(-90 76.9 336)">1</text>
<text x="80.4" y="336" transform="rotate(-90 80.4 336)">2</text>
<text x="75.5" y="340.5" transform="rotate(-90 75.5 340.5)">1</text>
<text x="79" y="340.5" transform="rotate(-90 79 340.5)">2</text>
</g>
</svg>
